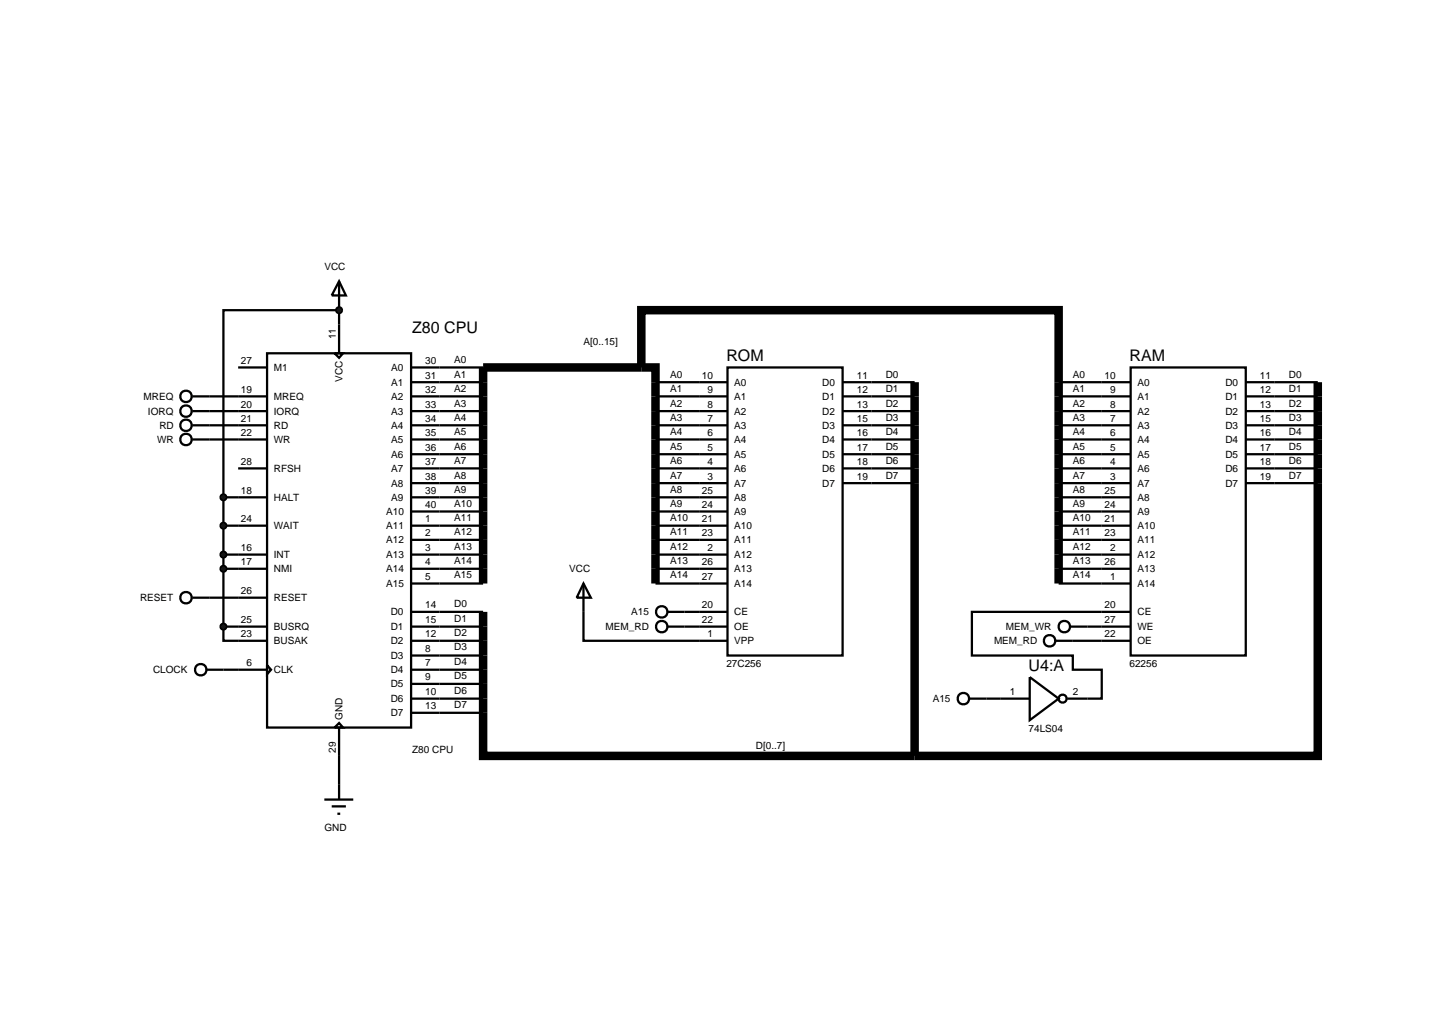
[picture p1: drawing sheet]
<svg xmlns="http://www.w3.org/2000/svg" width="257mm" height="180mm" viewBox="0 0 257 180" stroke-linecap="round" stroke-linejoin="round" font-family="sans-serif">
<path d="M113.1 64.8h2.5v38.1M113.1 64.8v-10.1h73.6v48.2M113.1 64.8h-27.9v38.1M161.3 67.4v65.9M232.4 67.4v65.9h-71.1M85.2 107.9v25.4h76.1" fill="none" stroke="#000" stroke-width="1.5" stroke-linecap="butt"/>
<g fill="none" stroke="#000" stroke-width=".4">
<path d="M59.8 54.7h-20.4v33M59.8 49.6l1.2 2.5h-2.5zM59.8 49.6v12.7M36.9 69.9h10.2M36.9 75h10.2M36.9 77.5h10.2M36.9 72.5h10.2M42 64.8h5.1M47.1 62.3h25.4v66h-25.4zM59 62.3h1.5l-.7 .8zM72.5 69.9h12.7M72.5 75h12.7"/>
<path d="M72.5 77.5h12.7M72.5 67.4h12.7M72.5 64.8h12.7M72.5 72.5h12.7M115.6 69.9h7.7M115.6 75h7.7M115.6 77.5h7.7M115.6 67.4h7.7M115.6 72.5h7.7M153.7 69.9h7.6M153.7 75h7.6M153.7 77.5h7.6"/>
<path d="M153.7 67.4h7.6M153.7 72.5h7.6M186.7 69.9h7.6M186.7 75h7.6M186.7 77.5h7.6M186.7 67.4h7.6M186.7 72.5h7.6M224.8 69.9h7.6M224.8 75h7.6M224.8 77.5h7.6M224.8 67.4h7.6M224.8 72.5h7.6"/>
<path d="M39.4 92.7h7.7M39.4 87.7h7.7M39.4 97.8h7.7M39.4 87.7v22.8M42 82.6h5.1M72.5 92.7h12.7M72.5 80.1h12.7M72.5 82.6h12.7M72.5 85.2h12.7M72.5 87.7h12.7M72.5 90.2h12.7M72.5 95.2h12.7"/>
<path d="M72.5 97.8h12.7M115.6 92.7h7.7M115.6 80.1h7.7M115.6 82.6h7.7M115.6 85.2h7.7M115.6 87.7h7.7M115.6 90.2h7.7M115.6 95.2h7.7M115.6 97.8h7.7M153.7 80.1h7.6M153.7 82.6h7.6M153.7 85.2h7.6"/>
<path d="M186.7 92.7h7.6M186.7 80.1h7.6M186.7 82.6h7.6M186.7 85.2h7.6M186.7 87.7h7.6M186.7 90.2h7.6M186.7 95.2h7.6M186.7 97.8h7.6M224.8 80.1h7.6M224.8 82.6h7.6M224.8 85.2h7.6M36.9 105.4h10.2"/>
<path d="M39.4 110.5v2.5h7.7M39.4 100.3h7.7M39.4 110.5h7.7M39.4 118.1h7.7M47.1 117.3l.7 .8-.7 .8zM72.5 100.3h12.7M72.5 102.9h12.7M72.5 107.9h12.7M72.5 110.5h12.7M72.5 113h12.7M72.5 115.6h12.7M72.5 118.1h12.7"/>
<path d="M102.9 107.9v5.1h20.4M115.6 100.3h7.7M115.6 102.9h7.7M120.7 107.9h2.6M120.7 110.5h2.6M186.7 100.3h7.6M186.7 102.9h7.6M189.2 113h5.1M191.8 110.5h2.5M194.3 107.9h-22.9v7.7h17.8v2.5h5.1v5.1h-2.5M59.8 127.5l.7 .8h-1.5zM59.8 128.3v12.7"/>
<path d="M72.5 120.6h12.7M72.5 123.2h12.7M72.5 125.7h12.7M174 123.2h2.5M57.2 141h5.1M58.5 142.2h2.5M59.5 143.5h.5"/>
</g>
<g fill="#004000" stroke="#000" stroke-width=".4">
<path d="M39.1 92.3l.3-.1-.5 .5zM39.4 92.2l.4 .2 .1 .3zM39.9 92.7l-.2 .4-.3 .1zM38.9 92.7l.5 .5-.4-.2z"/>
<path d="M39 100l.4-.2-.5 .5zM39.4 99.8l.4 .2 .1 .3zM39.4 100.8l.5-.5-.2 .4zM38.9 100.3l.5 .5-.3-.1z"/>
<path d="M59.4 54.4l.4-.2-.5 .5zM59.8 54.2l.4 .2 .1 .3zM59.8 55.2l.5-.5-.1 .3zM59.3 54.7l.5 .5-.3-.1z"/>
</g>
<g fill="#004000">
<path d="M39.4 92.2l.5 .5-.5 .5-.5-.5z"/>
<path d="M39.4 99.8l.5 .5-.5 .5-.5-.5z"/>
<path d="M59.3 54.7l.5-.5 .5 .5-.5 .5z"/>
</g>
<g fill="none" stroke="#000" stroke-width=".4">
<path d="M33.9 69.9h3M33.9 75h3M33.9 77.5h3M33.9 72.5h3M194.3 69.9h5.1M194.3 75h5.1M194.3 77.5h5.1M194.3 67.4h5.1M194.3 72.5h5.1M199.4 64.8h20.3v50.8h-20.3zM219.7 69.9h5.1M219.7 75h5.1"/>
<path d="M219.7 77.5h5.1M219.7 67.4h5.1M219.7 72.5h5.1M194.3 80.1h5.1M194.3 82.6h5.1M194.3 85.2h5.1M194.3 87.7h5.1M194.3 90.2h5.1M194.3 92.7h5.1M194.3 95.2h5.1M194.3 97.8h5.1M219.7 80.1h5.1"/>
<path d="M219.7 82.6h5.1M219.7 85.2h5.1M33.9 105.4h3M102.9 102.9l1.3 2.5h-2.5zM102.9 102.9v5M117.7 107.9h3M117.7 110.5h3M181.6 119.4l5.1 3.8-5.1 3.8zM186.2 113h3M188.7 110.5h3.1M194.3 107.9h5.1M194.3 110.5h5.1"/>
<path d="M194.3 113h5.1M194.3 100.3h5.1M194.3 102.9h5.1M170.9 123.2h3.1M176.5 123.2h5.1M188.2 123.2h3.6"/>
<circle cx="32.8" cy="75" r="1.01"/>
<circle cx="32.8" cy="69.9" r="1.01"/>
<circle cx="32.8" cy="72.5" r="1.01"/>
<circle cx="32.8" cy="77.5" r="1.01"/>
<circle cx="32.8" cy="105.4" r="1.01"/>
<circle cx="116.7" cy="110.5" r="1.01"/>
<circle cx="116.7" cy="107.9" r="1.01"/>
<circle cx="185.1" cy="113" r="1.01"/>
<circle cx="187.7" cy="110.5" r="1.01"/>
<circle cx="169.9" cy="123.2" r="1.01"/>
<circle cx="187.4" cy="123.2" r=".7"/>
</g>
<g fill="#004000" stroke="#000" stroke-width=".4">
<path d="M39.1 97.4l.3-.1-.5 .5zM39.4 97.3l.3 .1 .2 .4zM39.9 97.8l-.1 .3-.4 .2zM38.9 97.8l.5 .5-.4-.2z"/>
<path d="M39 87.4l.4-.2-.5 .5zM39.4 87.2l.4 .2 .1 .3zM39.9 87.7l-.1 .3-.4 .2zM38.9 87.7l.5 .5-.4-.2z"/>
<path d="M39.1 110.1l.3-.1-.5 .5zM39.4 110l.3 .1 .2 .4zM39.9 110.5l-.1 .3-.4 .2zM38.9 110.5l.5 .5-.4-.2z"/>
</g>
<g fill="#004000">
<path d="M39.4 97.3l.5 .5-.5 .5-.5-.5z"/>
<path d="M38.9 87.7l.5-.5 .5 .5-.5 .5z"/>
<path d="M39.4 110l.5 .5-.5 .5-.5-.5z"/>
</g>
<g fill="none" stroke="#000" stroke-width=".4">
<path d="M123.3 67.4h5M123.3 69.9h5M123.3 72.5h5M123.3 75h5M123.3 77.5h5M128.3 64.8h20.3v50.8h-20.3zM148.6 67.4h5.1M148.6 69.9h5.1M148.6 72.5h5.1M148.6 75h5.1M148.6 77.5h5.1M123.3 80.1h5"/>
<path d="M123.3 82.6h5M123.3 85.2h5M123.3 87.7h5M123.3 90.2h5M123.3 92.7h5M123.3 95.2h5M123.3 97.8h5M148.6 80.1h5.1M148.6 82.6h5.1M148.6 85.2h5.1M36.4 118.1h3M123.3 100.3h5"/>
<path d="M123.3 102.9h5M123.3 107.9h5M123.3 110.5h5M123.3 113h5"/>
<circle cx="35.4" cy="118.1" r="1.01"/>
</g>
<g font-size="2.8">
<text x="72.7" y="58.7">Z80 CPU</text>
<text x="128.1" y="63.7">ROM</text>
<text x="199.2" y="63.7">RAM</text>
<text x="181.4" y="118.3">U4:A</text>
</g>
<g font-size="1.8">
<text x="57.2" y="47.7">VCC</text>
<text x="59.2" y="59.8" transform="rotate(-90 59.2 59.8)">11</text>
<text x="42.5" y="64.2">27</text>
<text x="48.3" y="65.4">M1</text>
<text x="69" y="65.4">A0</text>
<text x="75" y="64.2">30</text>
<text x="80.1" y="64">A0</text>
<text x="102.9" y="60.9">A[0..15]</text>
<text x="25.3" y="70.5">MREQ</text>
<text x="42.5" y="69.3">19</text>
<text x="42.5" y="71.9">20</text>
<text x="48.3" y="70.5">MREQ</text>
<text x="60.4" y="67.3" transform="rotate(-90 60.4 67.3)">VCC</text>
<text x="69" y="68">A1</text>
<text x="69" y="70.5">A2</text>
<text x="75" y="66.8">31</text>
<text x="75" y="69.3">32</text>
<text x="75" y="71.9">33</text>
<text x="80.1" y="66.6">A1</text>
<text x="80.1" y="69.1">A2</text>
<text x="80.1" y="71.7">A3</text>
<text x="118.2" y="66.6">A0</text>
<text x="118.2" y="69.1">A1</text>
<text x="118.2" y="71.7">A2</text>
<text x="123.8" y="66.8">10</text>
<text x="124.8" y="69.3">9</text>
<text x="124.8" y="71.9">8</text>
<text x="129.5" y="68">A0</text>
<text x="129.5" y="70.5">A1</text>
<text x="145" y="68">D0</text>
<text x="145" y="70.5">D1</text>
<text x="151.1" y="66.8">11</text>
<text x="151.1" y="69.3">12</text>
<text x="151.1" y="71.9">13</text>
<text x="156.2" y="66.6">D0</text>
<text x="156.2" y="69.1">D1</text>
<text x="156.2" y="71.7">D2</text>
<text x="189.2" y="66.6">A0</text>
<text x="189.2" y="69.1">A1</text>
<text x="189.2" y="71.7">A2</text>
<text x="194.8" y="66.8">10</text>
<text x="195.8" y="69.3">9</text>
<text x="195.8" y="71.9">8</text>
<text x="200.6" y="68">A0</text>
<text x="200.6" y="70.5">A1</text>
<text x="216.1" y="68">D0</text>
<text x="216.1" y="70.5">D1</text>
<text x="222.2" y="66.8">11</text>
<text x="222.2" y="69.3">12</text>
<text x="222.2" y="71.9">13</text>
<text x="227.3" y="66.6">D0</text>
<text x="227.3" y="69.1">D1</text>
<text x="227.3" y="71.7">D2</text>
<text x="26.1" y="73.1">IORQ</text>
<text x="28.1" y="75.6">RD</text>
<text x="42.5" y="74.4">21</text>
<text x="42.5" y="76.9">22</text>
<text x="48.3" y="73.1">IORQ</text>
<text x="48.3" y="75.6">RD</text>
<text x="69" y="73.1">A3</text>
<text x="69" y="75.6">A4</text>
<text x="75" y="74.4">34</text>
<text x="75" y="76.9">35</text>
<text x="80.1" y="74.2">A4</text>
<text x="80.1" y="76.7">A5</text>
<text x="118.2" y="74.2">A3</text>
<text x="118.2" y="76.7">A4</text>
<text x="124.8" y="74.4">7</text>
<text x="124.8" y="76.9">6</text>
<text x="129.5" y="73.1">A2</text>
<text x="129.5" y="75.6">A3</text>
<text x="145" y="73.1">D2</text>
<text x="145" y="75.6">D3</text>
<text x="151.1" y="74.4">15</text>
<text x="151.1" y="76.9">16</text>
<text x="156.2" y="74.2">D3</text>
<text x="156.2" y="76.7">D4</text>
<text x="189.2" y="74.2">A3</text>
<text x="189.2" y="76.7">A4</text>
<text x="195.8" y="74.4">7</text>
<text x="195.8" y="76.9">6</text>
<text x="200.6" y="73.1">A2</text>
<text x="200.6" y="75.6">A3</text>
<text x="216.1" y="73.1">D2</text>
<text x="216.1" y="75.6">D3</text>
<text x="222.2" y="74.4">15</text>
<text x="222.2" y="76.9">16</text>
<text x="227.3" y="74.2">D3</text>
<text x="227.3" y="76.7">D4</text>
<text x="27.7" y="78.1">WR</text>
<text x="42.5" y="82">28</text>
<text x="48.3" y="78.1">WR</text>
<text x="48.3" y="83.2">RFSH</text>
<text x="69" y="78.1">A5</text>
<text x="69" y="80.7">A6</text>
<text x="69" y="83.2">A7</text>
<text x="75" y="79.5">36</text>
<text x="75" y="82">37</text>
<text x="80.1" y="79.3">A6</text>
<text x="80.1" y="81.8">A7</text>
<text x="118.2" y="79.3">A5</text>
<text x="118.2" y="81.8">A6</text>
<text x="124.8" y="79.5">5</text>
<text x="124.8" y="82">4</text>
<text x="129.5" y="78.1">A4</text>
<text x="129.5" y="80.7">A5</text>
<text x="129.5" y="83.2">A6</text>
<text x="145" y="78.1">D4</text>
<text x="145" y="80.7">D5</text>
<text x="145" y="83.2">D6</text>
<text x="151.1" y="79.5">17</text>
<text x="151.1" y="82">18</text>
<text x="156.2" y="79.3">D5</text>
<text x="156.2" y="81.8">D6</text>
<text x="189.2" y="79.3">A5</text>
<text x="189.2" y="81.8">A6</text>
<text x="195.8" y="79.5">5</text>
<text x="195.8" y="82">4</text>
<text x="200.6" y="78.1">A4</text>
<text x="200.6" y="80.7">A5</text>
<text x="200.6" y="83.2">A6</text>
<text x="216.1" y="78.1">D4</text>
<text x="216.1" y="80.7">D5</text>
<text x="216.1" y="83.2">D6</text>
<text x="222.2" y="79.5">17</text>
<text x="222.2" y="82">18</text>
<text x="227.3" y="79.3">D5</text>
<text x="227.3" y="81.8">D6</text>
<text x="42.5" y="87.1">18</text>
<text x="48.3" y="88.3">HALT</text>
<text x="69" y="85.8">A8</text>
<text x="69" y="88.3">A9</text>
<text x="75" y="84.6">38</text>
<text x="75" y="87.1">39</text>
<text x="75" y="89.6">40</text>
<text x="80.1" y="84.4">A8</text>
<text x="80.1" y="86.9">A9</text>
<text x="80.1" y="89.4">A10</text>
<text x="118.2" y="84.4">A7</text>
<text x="118.2" y="86.9">A8</text>
<text x="118.2" y="89.4">A9</text>
<text x="123.8" y="87.1">25</text>
<text x="123.8" y="89.6">24</text>
<text x="124.8" y="84.6">3</text>
<text x="129.5" y="85.8">A7</text>
<text x="129.5" y="88.3">A8</text>
<text x="145" y="85.8">D7</text>
<text x="151.1" y="84.6">19</text>
<text x="156.2" y="84.4">D7</text>
<text x="189.2" y="84.4">A7</text>
<text x="189.2" y="86.9">A8</text>
<text x="189.2" y="89.4">A9</text>
<text x="194.8" y="87.1">25</text>
<text x="194.8" y="89.6">24</text>
<text x="195.8" y="84.6">3</text>
<text x="200.6" y="85.8">A7</text>
<text x="200.6" y="88.3">A8</text>
<text x="216.1" y="85.8">D7</text>
<text x="222.2" y="84.6">19</text>
<text x="227.3" y="84.4">D7</text>
<text x="42.5" y="92.1">24</text>
<text x="48.3" y="93.3">WAIT</text>
<text x="68.1" y="90.8">A10</text>
<text x="68.1" y="93.3">A11</text>
<text x="68.1" y="95.8">A12</text>
<text x="75" y="92.1">1</text>
<text x="75" y="94.6">2</text>
<text x="80.1" y="91.9">A11</text>
<text x="80.1" y="94.4">A12</text>
<text x="118.2" y="91.9">A10</text>
<text x="118.2" y="94.4">A11</text>
<text x="123.8" y="92.1">21</text>
<text x="123.8" y="94.6">23</text>
<text x="129.5" y="90.8">A9</text>
<text x="129.5" y="93.3">A10</text>
<text x="129.5" y="95.8">A11</text>
<text x="189.2" y="94.4">A11</text>
<text x="189.2" y="91.9">A10</text>
<text x="194.8" y="92.1">21</text>
<text x="194.8" y="94.6">23</text>
<text x="200.6" y="90.8">A9</text>
<text x="200.6" y="93.3">A10</text>
<text x="200.6" y="95.8">A11</text>
<text x="42.5" y="97.2">16</text>
<text x="42.5" y="99.7">17</text>
<text x="48.3" y="98.4">INT</text>
<text x="48.3" y="100.9">NMI</text>
<text x="68.1" y="98.4">A13</text>
<text x="68.1" y="100.9">A14</text>
<text x="75" y="97.2">3</text>
<text x="75" y="99.7">4</text>
<text x="80.1" y="102">A15</text>
<text x="80.1" y="97">A13</text>
<text x="80.1" y="99.5">A14</text>
<text x="100.4" y="100.9">VCC</text>
<text x="118.2" y="102">A14</text>
<text x="118.2" y="99.5">A13</text>
<text x="118.2" y="97">A12</text>
<text x="123.8" y="99.7">26</text>
<text x="124.8" y="97.2">2</text>
<text x="129.5" y="98.4">A12</text>
<text x="129.5" y="100.9">A13</text>
<text x="189.2" y="102">A14</text>
<text x="189.2" y="99.5">A13</text>
<text x="189.2" y="97">A12</text>
<text x="194.8" y="99.7">26</text>
<text x="195.8" y="97.2">2</text>
<text x="200.6" y="98.4">A12</text>
<text x="200.6" y="100.9">A13</text>
<text x="24.7" y="106">RESET</text>
<text x="42.5" y="104.8">26</text>
<text x="48.3" y="106">RESET</text>
<text x="68.1" y="103.5">A15</text>
<text x="75" y="102.3">5</text>
<text x="75" y="107.3">14</text>
<text x="80.1" y="107.1">D0</text>
<text x="123.8" y="102.3">27</text>
<text x="123.8" y="107.3">20</text>
<text x="129.5" y="103.5">A14</text>
<text x="194.8" y="107.3">20</text>
<text x="195.8" y="102.3">1</text>
<text x="200.6" y="103.5">A14</text>
<text x="42.5" y="109.9">25</text>
<text x="42.5" y="112.4">23</text>
<text x="48.3" y="111.1">BUSRQ</text>
<text x="48.3" y="113.6">BUSAK</text>
<text x="68.9" y="108.5">D0</text>
<text x="68.9" y="111.1">D1</text>
<text x="68.9" y="113.6">D2</text>
<text x="75" y="109.9">15</text>
<text x="75" y="112.4">12</text>
<text x="80.1" y="109.7">D1</text>
<text x="80.1" y="112.2">D2</text>
<text x="106.8" y="111.1">MEM_RD</text>
<text x="111.3" y="108.5">A15</text>
<text x="123.8" y="109.9">22</text>
<text x="124.8" y="112.4">1</text>
<text x="129.5" y="108.5">CE</text>
<text x="129.5" y="111.1">OE</text>
<text x="129.5" y="113.6">VPP</text>
<text x="175.3" y="113.6">MEM_RD</text>
<text x="177.4" y="111.1">MEM_WR</text>
<text x="194.8" y="109.9">27</text>
<text x="194.8" y="112.4">22</text>
<text x="200.6" y="108.5">CE</text>
<text x="200.6" y="111.1">WE</text>
<text x="200.6" y="113.6">OE</text>
<text x="27" y="118.7">CLOCK</text>
<text x="43.5" y="117.5">6</text>
<text x="48.3" y="118.7">CLK</text>
<text x="68.9" y="116.2">D3</text>
<text x="68.9" y="118.7">D4</text>
<text x="75" y="115">8</text>
<text x="75" y="117.5">7</text>
<text x="75" y="120">9</text>
<text x="80.1" y="114.7">D3</text>
<text x="80.1" y="117.3">D4</text>
<text x="80.1" y="119.8">D5</text>
<text x="128.1" y="117.6">27C256</text>
<text x="199.2" y="117.6">62256</text>
<text x="68.9" y="121.2">D5</text>
<text x="68.9" y="123.8">D6</text>
<text x="75" y="122.6">10</text>
<text x="75" y="125.1">13</text>
<text x="80.1" y="122.4">D6</text>
<text x="80.1" y="124.9">D7</text>
<text x="164.5" y="123.8">A15</text>
<text x="178.1" y="122.6">1</text>
<text x="189.2" y="122.6">2</text>
<text x="60.4" y="127" transform="rotate(-90 60.4 127)">GND</text>
<text x="68.9" y="126.3">D7</text>
<text x="133.3" y="132">D[0..7]</text>
<text x="181.4" y="129">74LS04</text>
<text x="59.2" y="132.8" transform="rotate(-90 59.2 132.8)">29</text>
<text x="72.7" y="132.8">Z80 CPU</text>
<text x="57.2" y="146.6">GND</text>
</g>
</svg>
